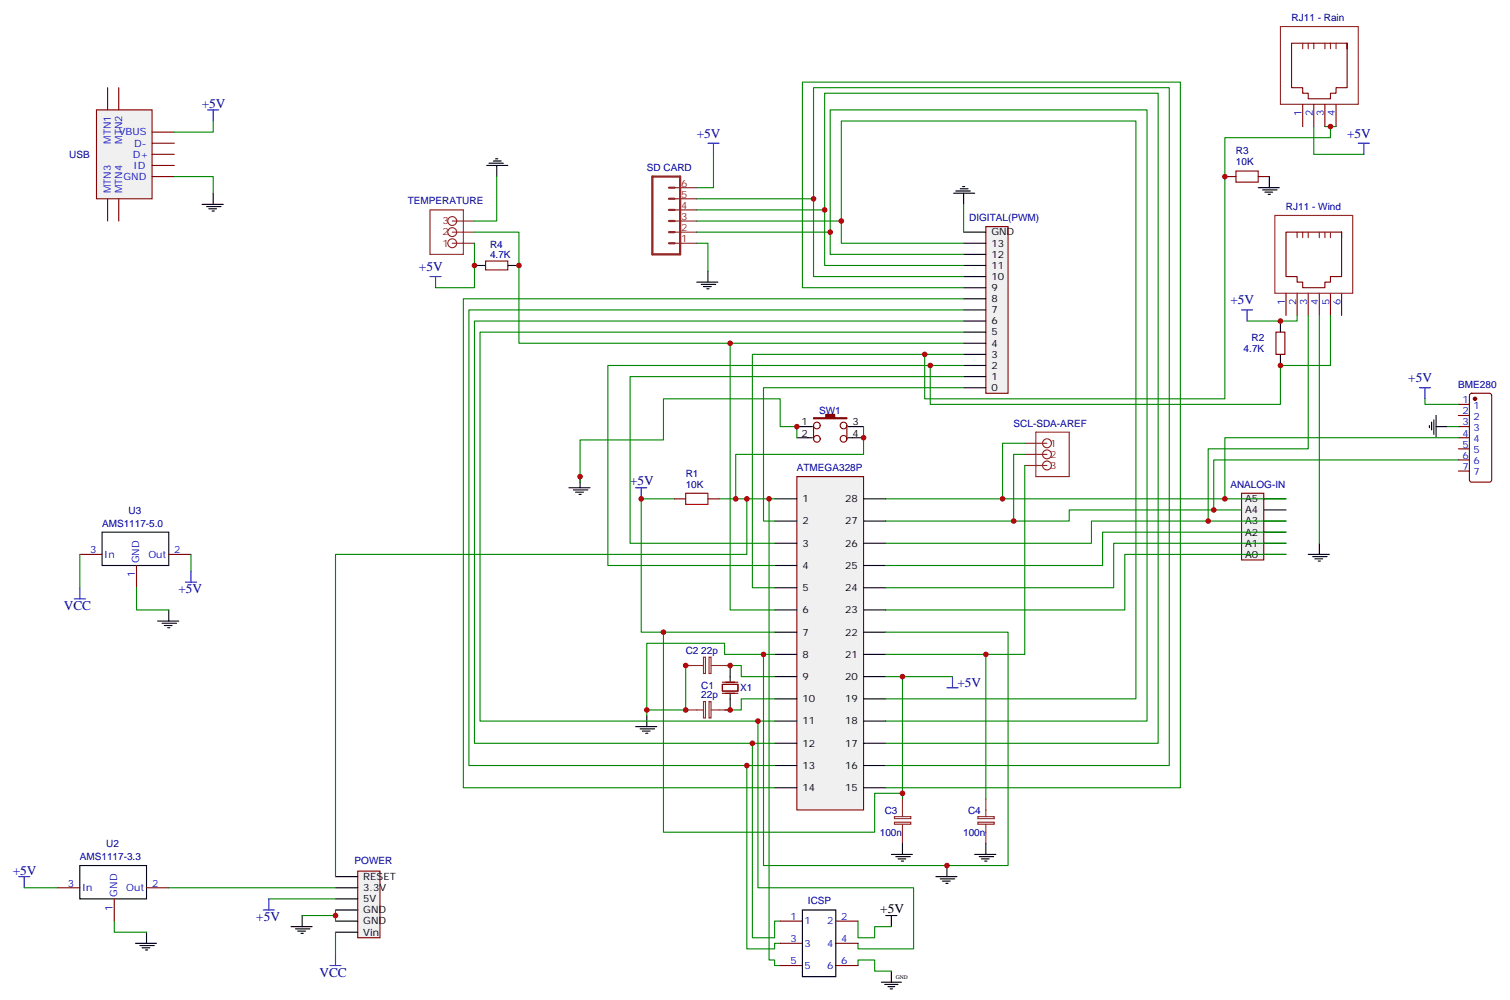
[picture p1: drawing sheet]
<svg xmlns="http://www.w3.org/2000/svg" width="479mm" height="317mm" viewBox="0 0 479 317" stroke-linecap="round" stroke-linejoin="round" font-family="sans-serif">
<path d="M252.9 151.3h21.1v105.8h-21.1z" fill="#f0f0f0" stroke="#870000" stroke-width=".35"/>
<g fill="none" stroke="#000" stroke-width=".35">
<path d="M180.6 154.8h6.7M182 155.5h4.5M182.7 156.2h2.4M183.7 157h.7M184.1 151.3v3.5M245.8 158.4h7.1M274 158.4h7.1M245.8 165.4h7.1M245.8 172.5h7.1M245.8 179.5h7.1M274 165.4h7.1M274 172.5h7.1"/>
<path d="M274 179.5h7.1M245.8 186.6h7.1M245.8 193.6h7.1M274 186.6h7.1M274 193.6h7.1M231.7 211.3v4.9M245.8 207.8h7.1M245.8 200.7h7.1M245.8 214.8h7.1M274 207.8h7.1M274 200.7h7.1M274 214.8h7.1"/>
<path d="M201.7 230.7h6.7M203.1 231.4h4.6M203.8 232.1h2.5M204.9 232.8h.7M205.2 227.2v3.5M231.7 220.5v4.9M245.8 221.9h7.1M245.8 228.9h7.1M245.8 236h7.1M274 221.9h7.1M274 228.9h7.1M274 236h7.1"/>
<path d="M245.8 243h7.1M245.8 250.1h7.1M274 243h7.1M274 250.1h7.1M297 278.3h6.7M298.4 279h4.6M299.1 279.7h2.5M300.5 274.8v3.5M300.1 280.4h.7"/>
</g>
<path d="M229.2 217.3h5v2.1h-5zM229.2 216.6h5M229.2 220.1h5" fill="none" stroke="#870000" stroke-width=".35"/>
<path d="M252.9 135.4h-5.3v-8.8h-37.1v13.1h-26.4v13.4M228.2 158.4h17.6M229.9 211.3h5.3v3.5h10.6M245.8 207.8h-15.9v-3.6h-24.7v21.2h12.4v-14.1h1.8M245.8 221.9h-10.6v3.5h-5.3" fill="none" stroke="#008700" stroke-width=".35"/>
<path d="M201.7 154.8h3.5M203.5 154.8v3.6M300.5 218.3h3.5M302.3 214.8v3.5" fill="none" stroke="#00f" stroke-width=".35"/>
<path d="M312.8 71.9h7.1v52.9h-7.1z" fill="#f0f0f0" stroke="#870000" stroke-width=".35"/>
<g fill="none" stroke="#000" stroke-width=".35">
<path d="M305.8 73.7h7M305.8 77.2h7M305.8 80.8h7M305.8 84.3h7M305.8 87.8h7M305.8 91.3h7M305.8 94.9h7M305.8 98.4h7M305.8 101.9h7M305.8 105.4h7M305.8 109h7M305.8 112.5h7"/>
<path d="M305.8 116h7M305.8 119.6h7M305.8 123.1h7"/>
</g>
<path d="M394 156.6h7v21.2h-7z" fill="#f0f0f0" stroke="#870000" stroke-width=".35"/>
<path d="M401 158.4h7.1M401 176h7.1M401 172.5h7.1M401 168.9h7.1M401 165.4h7.1M401 161.9h7.1" fill="none" stroke="#000" stroke-width=".35"/>
<path d="M113.5 276.5h7.1v21.2h-7.1z" fill="#f0f0f0" stroke="#870000" stroke-width=".35"/>
<g fill="none" stroke="#000" stroke-width=".35">
<path d="M304.7 59.9h2.5M305.4 59.2h.7M64.1 64.9h6.7M65.5 65.6h4.6M66.3 66.3h2.4M67.3 67h.7M67.7 61.3v3.6M302.6 61.3h6.7M303.3 60.6h4.6M305.8 61.3v3.6M221.1 89.6h6.7M222.5 90.3h4.6"/>
<path d="M223.2 91h2.5M224.3 91.7h.7M224.6 86v3.6M252.9 135.4h4.9M252.9 139h4.9M269.1 135.4h4.9M269.1 139h4.9M453.6 135.1v.7M454.3 134v2.5M455 133.3v4.6M455.7 135.4h3.5M455.7 131.9v6.7"/>
<path d="M32.4 168.9h21.2v10.6h-21.2zM50 197.2h6.7M51.4 197.9h4.6M52.1 198.6h2.5M53.2 199.3h.7M53.6 193.6v3.6M25.3 274.8h21.2v10.6h-21.2zM106.5 278.3h7M282.9 271.3h6.7M284.3 272h4.6M285 272.7h2.4M286 273.4h.7"/>
<path d="M286.4 267.7v3.6M309.3 271.3h6.7M310.7 272h4.6M311.4 272.7h2.5M312.5 273.4h.7M312.8 267.7v3.6M43 299.5h6.7M46.5 295.9v3.6M92.4 294.2h6.7M93.8 294.9h4.6M94.5 295.6h2.4M95.5 296.3h.7"/>
<path d="M95.9 290.7v3.5M106.5 281.8h7M106.5 285.4h7M106.5 288.9h7M106.5 292.4h7M106.5 295.9h7M254.6 288.9h10.6v21.2h-10.6zM281.1 290.7h3.5M282.9 290.7v3.5M44.4 300.2h4.6M45.1 300.9h2.5M46.1 301.6h.7"/>
<path d="M279.7 311.8h6.3M280.7 312.5h4.3M281.8 313.2h2.1M282.5 313.9h.7M282.9 308.3v3.5"/>
</g>
<g fill="none" stroke="#870000" stroke-width=".35">
<path d="M427.5 13.7h-17.6v14.1h3.5v1.8h1.7v1.8h7.1v-1.8h1.8v-1.8h3.5v-14.1v1.8M413.4 33.1v7.1M416.9 33.1v7.1M420.4 33.1v7.1M424 33.1v7.1M425.7 73.7h-17.6v14.1h3.5v1.8h1.8v1.7h7v-1.7h1.8v-1.8h3.5v-14.1v1.8M408.1 93.1v7.1M411.6 93.1v7.1M415.1 93.1v7.1M418.7 93.1v7.1M422.2 93.1v7.1M425.7 93.1v7.1"/>
<path d="M258.2 135.1v4.2M268.7 135.1v4.2M214.1 158.4h3.5M224.6 158.4h3.6M25.3 176h7.1M43.3 179.5v7.1M53.6 176h7M18.3 281.8h7M36.3 285.4v7M46.5 281.8h7.1M247.6 292.4h7M247.6 299.5h7"/>
<path d="M265.2 292.4h7.1M265.2 299.5h7.1M247.6 306.5h7M265.2 306.5h7.1"/>
<circle cx="259.2" cy="139.3" r="1.06"/>
<circle cx="259.2" cy="135.1" r="1.06"/>
<circle cx="267.7" cy="139.3" r="1.06"/>
<circle cx="267.7" cy="135.1" r="1.06"/>
</g>
<g fill="none" stroke="#008700" stroke-width=".35">
<path d="M416.9 40.2v8.8h15.9M420.4 40.2h3.6M422.2 40.2v3.5h-33.5v82.9h-95.3v-14.1M221.1 77.2h3.5v8.8M221.1 66.6h40.6M221.1 70.2h45.9M221.1 73.7h42.4M221.1 63.1h37.1M305.8 77.2h-38.8v-38.8h93.5v183.5h-79.4M305.8 64.9v8.8M305.8 91.3h-51.2v-65.2h120v224h-93.5M305.8 87.8h-47.6v-60h112.9v215.2h-90"/>
<path d="M305.8 84.3h-44.1v-54.7h105.8v206.4h-86.4M305.8 80.8h-42.3v-45.9h100.5v194h-82.9M305.8 94.9h-158.8v155.2h98.8M305.8 98.4h-157v144.6h88.2M305.8 119.6h-105.8v52.9h45.8M305.8 116h-112.9v63.5h52.9M305.8 112.5h-67v74.1h7M305.8 109h-74.1v84.6h14.1M305.8 105.4h-153.5v123.5h93.5M305.8 101.9h-155.2v134.1h95.2M411.6 100.2v1.7h-15.9M252.9 135.4v3.6"/>
<path d="M274 135.4v8.9h-40.5v14.1M305.8 123.1h-63.5v42.3h3.5M214.1 158.4h-10.6v42.3h42.3M237 158.4v17.6h-130.5v102.3M244.1 158.4v146.4h1.7v1.7h1.8M325.2 144.3h-3.5v21.1h17.6v-3.5h54.7M325.2 147.8v60h-44.1M325.2 140.7h-7.1v17.7M25.3 176v10.6M60.6 176v5.3M281.1 165.4h40.6M43.3 186.6v7h10.3"/>
<path d="M210.5 200.7v63.5h67.1v-12.4h8.8M281.1 200.7h38.8v74.1h-77.6v-67M281.1 214.8h21.2M286.4 214.8v38.8M312.8 207.8v45.8M205.2 225.4v1.8M238.8 236v61.7h7v-5.3h1.8M240.5 228.9v52.9h49.4v19.4h-17.6v-1.7M245.8 243h-8.8v58.2h8.8v-1.7h1.8M7.7 281.8h10.6M36.3 292.4v3.5h10.2M53.6 281.8h52.9"/>
<path d="M85.3 285.4h21.2M95.9 290.7h10.6M106.5 288.9v3.5M106.5 295.9v7.1M272.3 292.4v5.3h5.3v-3.5h5.3M272.3 306.5v-1.7h5.3v3.5h5.3"/>
</g>
<g fill="none" stroke="#00f" stroke-width=".35">
<path d="M65.9 34.9h3.5M67.7 34.9v3.5M394 98.4h3.5M395.7 98.4v3.5M450.4 123.1h3.6M452.2 123.1v3.5M23.6 190.1h3.5M25.3 186.6v3.5M58.8 184.8h3.6M60.6 181.3v3.5M5.9 278.3h3.6M7.7 278.3v3.5"/>
<path d="M83.5 288.9h3.6M85.3 285.4v3.5M104.7 306.5h3.5M106.5 303v3.5"/>
</g>
<path d="M258.2 132.6h3.8v-1h2.9v1h3.8v.4h-10.5z" fill="#870000" stroke="#870000" stroke-width=".35"/>
<g fill="none" stroke="#8c2424" stroke-width=".35">
<path d="M406.3 8.4h24.7v24.7h-24.7zM413.4 13.7v1.8M415.1 13.7v1.8M416.9 13.7v1.8M420.4 13.7v1.8M422.2 13.7v1.8M424 13.7v1.8M214.1 59.6h7M214.1 77.2h7M214.1 73.7h7M214.1 70.2h7M214.1 66.6h7"/>
<path d="M214.1 63.1h7M404.6 68.4h24.7v24.7h-24.7zM411.6 73.7v1.8M413.4 73.7v1.8M415.1 73.7v1.8M418.7 73.7v1.8M420.4 73.7v1.8M422.2 73.7v1.8M328.7 137.2h10.6v14.1h-10.6zM325.2 140.7h7M325.2 144.3h7M325.2 147.8h7"/>
<path d="M217.6 211.3h5.6M223.2 208.6h.7v5.2h-.7zM225 208.6h.6v5.2h-.6zM225.7 211.3h6M217.6 225.4h5.6M223.2 222.7h.7v5.2h-.7zM225 222.7h.6v5.2h-.6zM225.7 225.4h6M283.8 259.3h5.2v.6h-5.2zM286.4 253.6v5.7M310.3 259.3h5.2v.6h-5.2zM312.8 253.6v5.7"/>
<path d="M283.8 261h5.2v.7h-5.2zM286.4 261.7v6M310.3 261h5.2v.7h-5.2zM312.8 261.7v6"/>
<circle cx="332.2" cy="147.8" r="1.41"/>
<circle cx="332.2" cy="140.7" r="1.41"/>
<circle cx="332.2" cy="144.3" r="1.41"/>
</g>
<path d="M207 56.1h8.8v24.7h-8.8zM212.3 59.6h1.8M212.3 70.2h1.8M212.3 73.7h1.8M212.3 77.2h1.8M212.3 63.1h1.8M212.3 66.6h1.8" fill="none" stroke="#8c2424" stroke-width=".71"/>
<path d="M217.6 156.6h7v3.5h-7z" fill="none" stroke="#a10000" stroke-width=".35"/>
<path d="M30.6 34.9h17.7v28.2h-17.7z" fill="#f0f0f0" stroke="#870000" stroke-width=".35"/>
<g fill="none" stroke="#870000" stroke-width=".35">
<path d="M34.1 27.8v7.1M37.7 27.8v7.1M48.3 56.1h7M48.3 41.9h7M48.3 45.5h7M48.3 49h7M48.3 52.5h7M388.7 56.1h3.5M399.3 56.1h3.5M34.1 63.1v7.1M37.7 63.1v7.1M154.1 82.9h7v2.8h-7z"/>
<path d="M404.9 105.4h2.8v7.1h-2.8zM462.8 128.4h3.5M462.8 131.9h3.5M462.8 135.4h3.5M462.8 139h3.5M466.5 125.1l.5-.3h5.7l.6 .5 .1 27.1-.3 .5-.4 .2h-5.7l-.5-.3-.2-.4v-26.8zM462.8 142.5h3.5M462.8 146h3.5M462.8 149.5h3.5"/>
</g>
<g fill="none" stroke="#008700" stroke-width=".35">
<path d="M67.7 38.4v3.5h-12.4M55.3 56.1h12.4v5.2M157.6 56.1v14.1h-7M226.4 49v10.6h-5.3M150.6 73.7h14.1v35.3h67M150.6 77.2v14.1h-12.4M415.1 100.2v42.3h-31.7v22.9M418.7 100.2v72.3M422.2 100.2v15.8h-15.9v12.4h-111.1v-12.4M452.2 126.6v1.8h10.6M459.2 135.4h3.6M462.8 139h-74.1v19.4"/>
<path d="M281.1 158.4h127M462.8 146h-77.6v15.9M408.1 165.4h-61.7v7.1h-65.3M408.1 168.9h-58.2v10.6h-68.8M408.1 172.5h-54.7v14.1h-72.3M408.1 176h-51.2v17.6h-75.8"/>
</g>
<g fill="none" stroke="#000" stroke-width=".35">
<path d="M154.4 52.5h6.7M155.2 51.8h4.5M156.6 51.1h2.4M157.3 50.4h.7M157.6 52.5v3.6M399.3 59.6h6.7M402.8 56.1v3.5M400.7 60.3h4.6M401.4 61h2.5M402.4 61.7h.8M150.6 84.3h3.5M161.1 84.3h3.6"/>
<path d="M406.3 101.9v3.5M406.3 112.5v3.5M415.1 176h6.8M416.6 176.7h4.5M417.3 177.4h2.4M418.3 178.1h.7M418.7 172.5v3.5"/>
</g>
<g fill="none" stroke="#8c2424" stroke-width=".35">
<path d="M136.5 66.6h10.5v14.2h-10.5zM143.5 77.2h7.1M143.5 73.7h7.1M143.5 70.2h7.1"/>
<circle cx="143.5" cy="70.2" r="1.41"/>
<circle cx="143.5" cy="77.2" r="1.41"/>
<circle cx="143.5" cy="73.7" r="1.41"/>
</g>
<path d="M224.6 45.5h3.6M226.4 45.5v3.5M431 45.5h3.6M432.8 45.5v3.5M136.5 87.8h3.5M138.2 87.8v3.5" fill="none" stroke="#00f" stroke-width=".35"/>
<path d="M392.2 54.3h7.1v3.5h-7.1z" fill="none" stroke="#a10000" stroke-width=".35"/>
<circle cx="468.1" cy="126.6" r=".53" fill="#870000" stroke="#870000" stroke-width=".35"/>
<g fill="#c00">
<circle cx="231.7" cy="211.3" r=".88"/>
<circle cx="231.7" cy="225.4" r=".88"/>
<circle cx="252.9" cy="135.4" r=".88"/>
<circle cx="244.1" cy="158.4" r=".88"/>
<circle cx="203.5" cy="158.4" r=".88"/>
<circle cx="286.4" cy="214.8" r=".88"/>
<circle cx="240.5" cy="228.9" r=".88"/>
<circle cx="238.8" cy="236" r=".88"/>
<circle cx="237" cy="243" r=".88"/>
<circle cx="205.2" cy="225.4" r=".88"/>
<circle cx="184.1" cy="151.3" r=".88"/>
<circle cx="106.5" cy="290.7" r=".88"/>
<circle cx="318.1" cy="158.4" r=".88"/>
<circle cx="237" cy="158.4" r=".88"/>
<circle cx="233.5" cy="158.4" r=".88"/>
<circle cx="274" cy="139" r=".88"/>
<circle cx="210.5" cy="200.7" r=".88"/>
<circle cx="286.4" cy="251.8" r=".88"/>
<circle cx="312.8" cy="207.8" r=".88"/>
<circle cx="242.3" cy="207.8" r=".88"/>
<circle cx="300.5" cy="274.8" r=".88"/>
<circle cx="293.4" cy="112.5" r=".88"/>
<circle cx="422.2" cy="40.2" r=".88"/>
<circle cx="321.7" cy="165.4" r=".88"/>
<circle cx="383.4" cy="165.4" r=".88"/>
<circle cx="261.7" cy="66.6" r=".88"/>
<circle cx="267" cy="70.2" r=".88"/>
<circle cx="263.5" cy="73.7" r=".88"/>
<circle cx="258.2" cy="63.1" r=".88"/>
<circle cx="217.6" cy="225.4" r=".88"/>
<circle cx="217.6" cy="211.3" r=".88"/>
<circle cx="406.3" cy="101.9" r=".88"/>
<circle cx="231.7" cy="109" r=".88"/>
<circle cx="150.6" cy="84.3" r=".88"/>
<circle cx="164.7" cy="84.3" r=".88"/>
<circle cx="388.7" cy="56.1" r=".88"/>
<circle cx="295.2" cy="116" r=".88"/>
<circle cx="406.3" cy="116" r=".88"/>
<circle cx="388.7" cy="158.4" r=".88"/>
<circle cx="385.2" cy="161.9" r=".88"/>
</g>
<g font-size="4.2" fill="#000080">
<text x="64" y="34.2">+5V</text>
<text x="221.1" y="43.7">+5V</text>
<text x="427.5" y="43.7">+5V</text>
<text x="132.9" y="86">+5V</text>
<text x="390.5" y="96.6">+5V</text>
<text x="446.9" y="121.3">+5V</text>
<text x="200" y="154.1">+5V</text>
<text x="56.6" y="188.3">+5V</text>
<text x="20.2" y="193.6">VCC</text>
<text x="303.8" y="218">+5V</text>
<text x="4" y="277.7">+5V</text>
<text x="81.3" y="292.4">+5V</text>
<text x="101.4" y="310.1">VCC</text>
</g>
<text font-size="4.2" x="279.3" y="289.9">+5V</text>
<g font-size="3.2" fill="#000080">
<text x="409.9" y="6.7">RJ11 - Rain</text>
<text x="21.9" y="50.2">USB</text>
<text x="392.2" y="52.5">10K</text>
<text x="392.2" y="49">R3</text>
<text x="205.2" y="54.3">SD CARD</text>
<text x="129.4" y="64.9">TEMPERATURE</text>
<text x="307.6" y="70.2">DIGITAL(PWM)</text>
<text x="408.1" y="66.6">RJ11 - Wind</text>
<text x="155.5" y="81.8">4.7K</text>
<text x="155.5" y="78.6">R4</text>
<text x="394.7" y="111.9">4.7K</text>
<text x="397.2" y="108.4">R2</text>
<text x="462.8" y="123.1">BME280</text>
<text x="259.9" y="131.4">SW1</text>
<text x="321.7" y="135.4">SCL-SDA-AREF</text>
<text x="252.9" y="149.5">ATMEGA328P</text>
<text x="217.6" y="154.8">10K</text>
<text x="217.6" y="151.3">R1</text>
<text x="390.5" y="154.8">ANALOG-IN</text>
<text x="32.4" y="167.2">AMS1117-5.0</text>
<text x="40.8" y="163.2">U3</text>
<text x="217.6" y="207.8">C2</text>
<text x="222.5" y="207.6">22p</text>
<text x="222.5" y="221.7">22p</text>
<text x="222.5" y="218.6">C1</text>
<text x="234.9" y="219.5">X1</text>
<text x="280.8" y="258.3">C3</text>
<text x="307.2" y="258.3">C4</text>
<text x="33.7" y="269">U2</text>
<text x="279.2" y="265.3">100n</text>
<text x="305.7" y="265.3">100n</text>
<text x="25.3" y="273">AMS1117-3.3</text>
<text x="112.5" y="274.3">POWER</text>
<text x="256.4" y="287.1">ICSP</text>
</g>
<g font-size="3.2" fill="#00f">
<text x="413" y="36.9" transform="rotate(-90 413 36.9)">1</text>
<text x="416.6" y="36.9" transform="rotate(-90 416.6 36.9)">2</text>
<text x="420.1" y="36.9" transform="rotate(-90 420.1 36.9)">3</text>
<text x="423.6" y="36.9" transform="rotate(-90 423.6 36.9)">4</text>
<text x="35.2" y="45.7" transform="rotate(-90 35.2 45.7)">MTN1</text>
<text x="37.7" y="43">VBUS</text>
<text x="38.7" y="45.7" transform="rotate(-90 38.7 45.7)">MTN2</text>
<text x="42.6" y="46.5">D-</text>
<text x="42.2" y="50.1">D+</text>
<text x="42.4" y="53.6">ID</text>
<text x="39.2" y="57.1">GND</text>
<text x="35.2" y="61.3" transform="rotate(-90 35.2 61.3)">MTN3</text>
<text x="38.7" y="61.3" transform="rotate(-90 38.7 61.3)">MTN4</text>
<text x="407.7" y="96.9" transform="rotate(-90 407.7 96.9)">1</text>
<text x="411.3" y="96.9" transform="rotate(-90 411.3 96.9)">2</text>
<text x="414.8" y="96.9" transform="rotate(-90 414.8 96.9)">3</text>
<text x="418.3" y="96.9" transform="rotate(-90 418.3 96.9)">4</text>
<text x="421.9" y="96.9" transform="rotate(-90 421.9 96.9)">5</text>
<text x="425.4" y="96.9" transform="rotate(-90 425.4 96.9)">6</text>
<text x="464.1" y="128">1</text>
<text x="464.1" y="131.6">2</text>
<text x="467.6" y="129.8">1</text>
<text x="464.1" y="135.1">3</text>
<text x="467.6" y="133.3">2</text>
<text x="467.6" y="136.8">3</text>
<text x="464.1" y="138.6">4</text>
<text x="464.1" y="142.1">5</text>
<text x="467.6" y="140.4">4</text>
<text x="467.6" y="143.9">5</text>
<text x="464.1" y="145.7">6</text>
<text x="464.1" y="149.2">7</text>
<text x="467.6" y="147.4">6</text>
<text x="467.6" y="151">7</text>
<text x="28.6" y="175.6">3</text>
<text x="33.1" y="177.1">In</text>
<text x="44.2" y="178.8" transform="rotate(-90 44.2 178.8)">GND</text>
<text x="47.1" y="177.1">Out</text>
<text x="55.3" y="175.6">2</text>
<text x="42.8" y="183.3" transform="rotate(-90 42.8 183.3)">1</text>
<text x="21.6" y="281.5">3</text>
<text x="48.3" y="281.5">2</text>
<text x="26" y="282.9">In</text>
<text x="37.1" y="284.7" transform="rotate(-90 37.1 284.7)">GND</text>
<text x="40" y="282.9">Out</text>
<text x="35.7" y="289.1" transform="rotate(-90 35.7 289.1)">1</text>
<text x="250.9" y="292.1">1</text>
<text x="255.3" y="293.5">1</text>
<text x="262.5" y="293.5">2</text>
<text x="267" y="292.1">2</text>
<text x="250.9" y="299.1">3</text>
<text x="267" y="299.1">4</text>
<text x="255.3" y="300.5">3</text>
<text x="262.5" y="300.5">4</text>
<text x="250.9" y="306.2">5</text>
<text x="255.3" y="307.6">5</text>
<text x="262.5" y="307.6">6</text>
<text x="267" y="306.2">6</text>
</g>
<g font-size="3.2" fill="#8d2323">
<text x="216.2" y="59.2">6</text>
<text x="216.2" y="62.8">5</text>
<text x="140.4" y="71.2">3</text>
<text x="216.2" y="69.8">3</text>
<text x="216.2" y="66.3">4</text>
<text x="140.4" y="74.8">2</text>
<text x="216.2" y="76.9">1</text>
<text x="216.2" y="73.3">2</text>
<text x="140.4" y="78.3">1</text>
<text x="333.3" y="141.8">1</text>
<text x="333.3" y="145.3">2</text>
<text x="333.3" y="148.8">3</text>
</g>
<g font-size="3.2">
<text x="314.6" y="74.8">GND</text>
<text x="314.6" y="78.3">13</text>
<text x="314.6" y="81.8">12</text>
<text x="314.6" y="85.3">11</text>
<text x="314.6" y="88.9">10</text>
<text x="314.6" y="92.4">9</text>
<text x="314.6" y="95.9">8</text>
<text x="314.6" y="99.4">7</text>
<text x="314.6" y="103">6</text>
<text x="314.6" y="106.5">5</text>
<text x="314.6" y="110">4</text>
<text x="314.6" y="113.6">3</text>
<text x="314.6" y="117.1">2</text>
<text x="314.6" y="120.6">1</text>
<text x="314.6" y="124.1">0</text>
<text x="254.4" y="135.1">1</text>
<text x="270.5" y="135.1">3</text>
<text x="254.4" y="138.6">2</text>
<text x="270.5" y="138.6">4</text>
<text x="254.6" y="159.4">1</text>
<text x="268.2" y="159.4">28</text>
<text x="395.1" y="159.4">A5</text>
<text x="254.6" y="166.5">2</text>
<text x="268.2" y="166.5">27</text>
<text x="395.1" y="166.5">A3</text>
<text x="395.1" y="162.9">A4</text>
<text x="254.6" y="173.5">3</text>
<text x="268.2" y="173.5">26</text>
<text x="395.1" y="173.5">A1</text>
<text x="395.1" y="170">A2</text>
<text x="395.1" y="177.1">A0</text>
<text x="254.6" y="180.6">4</text>
<text x="268.2" y="180.6">25</text>
<text x="254.6" y="187.6">5</text>
<text x="268.2" y="187.6">24</text>
<text x="254.6" y="194.7">6</text>
<text x="268.2" y="194.7">23</text>
<text x="254.6" y="201.8">7</text>
<text x="268.2" y="201.8">22</text>
<text x="254.6" y="208.8">8</text>
<text x="268.2" y="208.8">21</text>
<text x="254.6" y="215.9">9</text>
<text x="268.2" y="215.9">20</text>
<text x="254.6" y="222.9">10</text>
<text x="268.2" y="222.9">19</text>
<text x="254.6" y="230">11</text>
<text x="268.2" y="230">18</text>
<text x="254.6" y="237">12</text>
<text x="268.2" y="237">17</text>
<text x="254.6" y="244.1">13</text>
<text x="268.2" y="244.1">16</text>
<text x="254.6" y="251.1">14</text>
<text x="268.2" y="251.1">15</text>
<text x="115.3" y="279.4">RESET</text>
<text x="115.3" y="282.9">3.3V</text>
<text x="115.3" y="286.4">5V</text>
<text x="115.3" y="289.9">GND</text>
<text x="115.3" y="293.5">GND</text>
<text x="115.3" y="297">Vin</text>
</g>
<text font-size="1.8" x="284.3" y="310.7">GND</text>
</svg>
